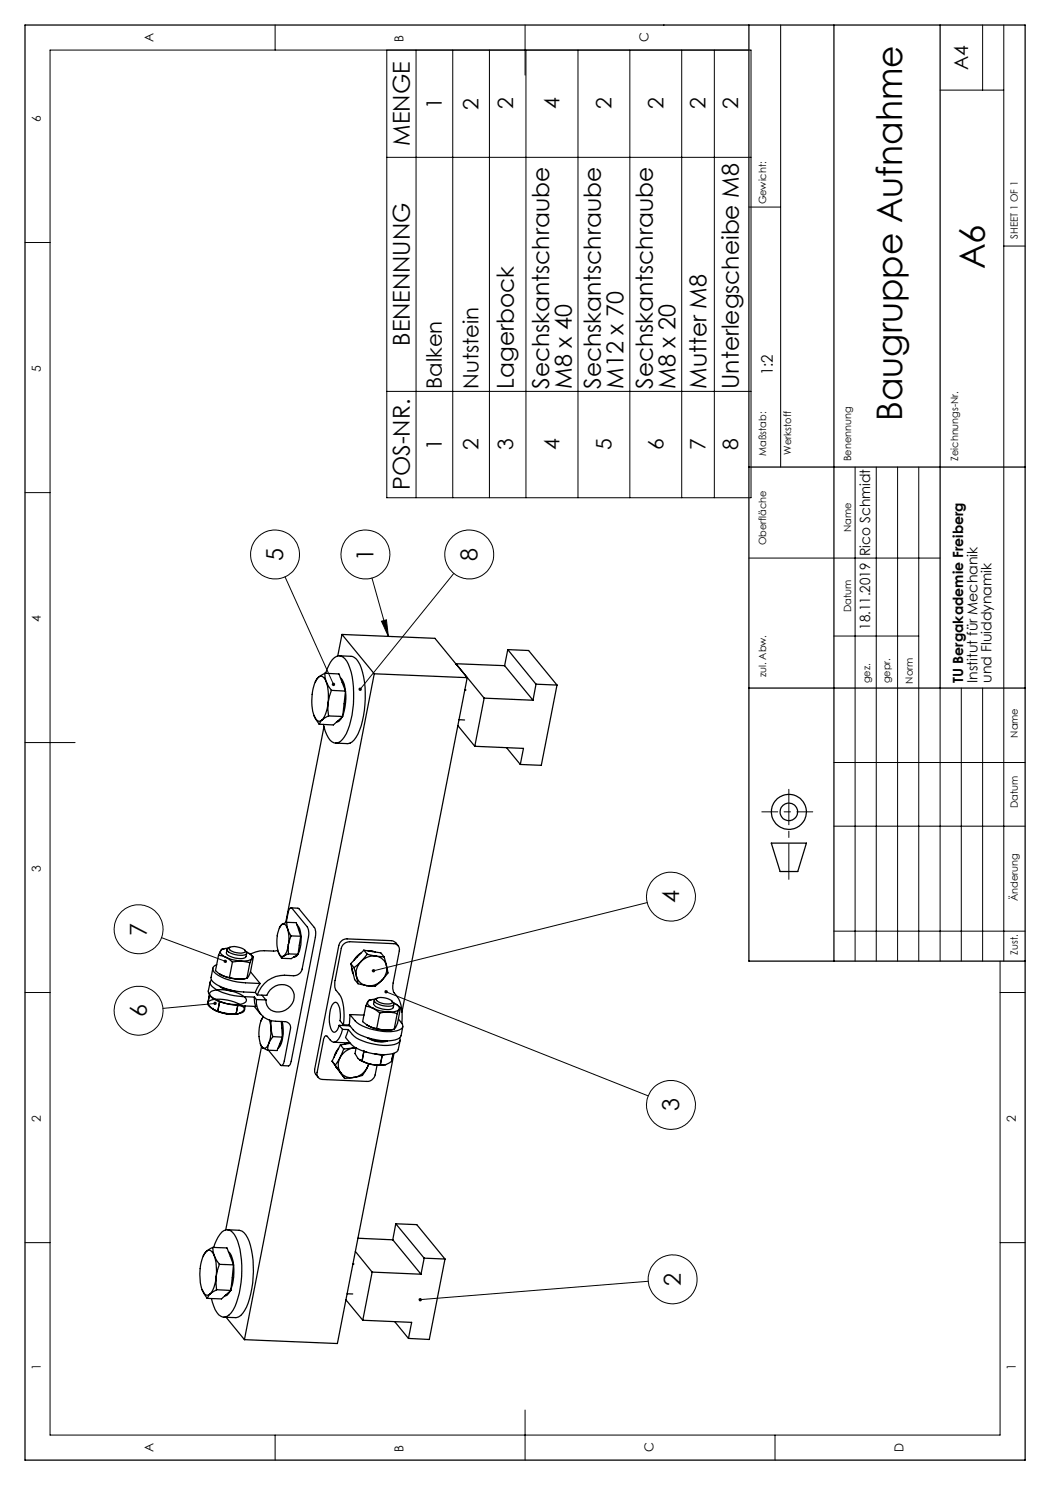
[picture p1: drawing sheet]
<svg xmlns="http://www.w3.org/2000/svg" width="210mm" height="297mm" viewBox="0 0 210 297" stroke-linecap="round" stroke-linejoin="round" font-family="sans-serif">
<g fill="none" stroke="#000" stroke-width=".2">
<path d="M55 5v5M77.4 10v89.6h72.8v-89.6h-140.2v277h190v-94.8M83.2 10v89.6M90.5 10v89.6M97.9 10v89.6M105 5v10M105.2 10v89.6M115.6 10v89.6M126 10v89.6M136.3 10v89.6M142.9 10v89.6M156.1 5v88.4"/>
<path d="M188 18h12.8M196.5 5v13M200.8 5v187.2M77.4 31.5h72.8M5 48.5h5M149.8 41.4h6.3M200.8 49.2h4.2M77.4 78.3h72.8M5 98.5h5M171 93.4v98.8M175.3 93.4v98.8M179.5 93.4v98.8"/>
<path d="M183.8 93.4v98.8M57 115.4l9.7 21.5M74.4 115.6l3.3 11.7M90.8 114.7l-18.8 23.2M149.8 111.6h38.2M76.3 124.2l1-.2 .4 3.3zM166.8 127.2h17M188 137.6v54.6M192.3 137.6v54.6M196.5 137.6v54.6M5 148.5h10M166.8 152.5h38.2"/>
<path d="M166.8 165.2h38.2M5 198.5h5M32.3 187.5l12.8 4.8M77.2 198.4l52.4 20.8M129.5 180.5l-54.8 13.7M166.8 186.2h38.2M200 198.5h5M43 200.7l-10.4 1M5 248.5h5M129.7 256.3l-45.6 3.6M200 248.5h5M55 287v5"/>
<path d="M105 282v10M155 287v5"/>
<circle cx="55" cy="110.9" r="4.9"/>
<circle cx="73.1" cy="110.9" r="4.9"/>
<circle cx="93.9" cy="110.9" r="4.9"/>
<circle cx="134.2" cy="179.3" r="4.9"/>
<circle cx="27.7" cy="185.9" r="4.9"/>
<circle cx="27.7" cy="202.1" r="4.9"/>
<circle cx="134.2" cy="221" r="4.9"/>
<circle cx="134.5" cy="255.9" r="4.9"/>
</g>
<g fill="none" stroke="#000" stroke-width=".25">
<path d="M5 5h200v287h-200zM149.8 5v187.2h55.2M166.8 5v187.2M188 5v132.6M149.8 93.4h55.2M63.2 136.1l-.2 .3M63.6 135.5a8.9 8.9 0 0 0-.9 7.2l.1 .4M63.6 135.5a.85 .85 0 0 1 .9-.2 .85 .85 0 0 1 .6 .7l.2 .3M63.6 135.5l-.4 .6M65 134.7l.3 1.6M65 134.7l-1.4 .8M65 134.7l2.8 .1 1.3 3.4"/>
<path d="M65.1 134.7l.3-.8a4.6 4.6 0 0 1 1.9-2.6 1.95 1.95 0 0 1 2.4 1.5 20 20 0 0 1-.4 13.9 3.2 3.2 0 0 1-2 1.9 2.1 2.1 0 0 1-1.9-1.6l-.7-2.1M65.3 136.3a10.2 10.2 0 0 1 .3 4.3M65.3 136.3l1 1.8M66.3 138.1l-.7 2.5M66.3 138.1l2.8 .1M67.9 131.2l2.3 .1a2.81 2.81 0 0 1 2.1 2.4 20.3 20.3 0 0 1-.7 13.1 3.2 3.2 0 0 1-2 1.9l-2.5-.1M68.1 135.5v.1a7.4 7.4 0 0 1 .9 5.8l-.4 1.6M68.4 126.9l6.5 7.9M68.4 126.9l18.6 .8 6.4 7.8M68.4 126.9l-.9 4.3M69.1 138.2l-.6 5.1M74.9 134.8l-26 133.1"/>
<path d="M74.9 134.8l18.5 .7M91.2 132.7l5.6 6.9M91.2 132.7l9.7 .4M91.2 132.7l-.1 .1M92.9 138h.3M93.4 135.5l-13 66.9M96.8 139.6l-1.8 9.7M96.8 139.6l9.8 .4M100.9 133.1l5.7 6.9M101.6 129.9l5.6 6.9M101.6 129.9l4.1 .2 5.7 6.9M101.6 129.9l-.7 3.2"/>
<path d="M107.2 136.8l-.6 3.2M107.2 136.8l4.2 .2M111.4 137l-3.1 16.1-4.2-.2M149.8 137.6h55.2M62.8 143.1a1.01 1.01 0 0 0 .5 1 1.01 1.01 0 0 0 1.1-.1M62.8 143.1l1 1.7M64.4 144l-.6 .8M64.8 145.3l-7.7 39.2M65.6 140.6l.1 2.6M65.6 140.6a6.1 6.1 0 0 1-1.2 3.4M65.7 143.2l-1.3 .8M65.7 143.2l2.8 .1"/>
<path d="M68.4 143.4a1.47 1.47 0 0 1-1.1 1M68.5 143.3l-1.8 1.7-2.9-.2M91.6 145.1l3.4 4.2M91.8 143.9l1.1 .1M95 149.3l9.7 .4-.6 3.2M101.3 149.5l2.8 3.4M154.3 168.6h7l-1.7 5.7h-3.6zM41.9 198.9l-.4 1.9M42 198.5a5.6 5.6 0 0 1 4.6-.2l1.3 .5a1.94 1.94 0 0 1 1.4 1.4 1.74 1.74 0 0 1-1.9 .7 8 8 0 0 1-5.3-1.7l-.2-.5zM42 196.4l-.3 1.8a2.13 2.13 0 0 0 1.6 1.8l1.5 .6 1.7 .4 4.6 .3-.2-.9v-1M42.3 196a.89 .89 0 0 0 .3 1.5 11.3 11.3 0 0 0 5.9 1.8l2.4 .1M42.6 193.6l-.4 1.9a1.08 1.08 0 0 0 .6 1.1 11.3 11.3 0 0 0 5.9 1.8l2.4 .1"/>
<path d="M43.3 192.9a.93 .93 0 0 0-.8 .9 .93 .93 0 0 0 .7 .9 11.3 11.3 0 0 0 5.9 1.9l2.9 .1M43.7 191.1l-.6 3 1.3 1M43.7 191.1l1.4 .3M43.9 194.8l.5 .3M44 197.3a4.5 4.5 0 0 0 3 .9M44.1 190.2v.3l.1 .3 .9 .6M44.1 190.2l-.4 .9M44.4 195.1l1.5 .4M44.4 195.1a7.5 7.5 0 0 0 3.2 .7M44.4 197.5l1.3 .5 .6 .1M45 189.7a.74 .74 0 0 0-.9 .5M45.1 191.4l1.4 1"/>
<path d="M45.1 191.4l1.6 .6 1.6 .2M45.4 189.9l-.1 .6a.87 .87 0 0 0 .8 .8l1.6 .4a1.53 1.53 0 0 0 1.5-.4l.1-.6M45.6 189.6l-1 .2-.5 .4M45.9 195.5l1.7 .3M45.9 189.5a3.2 3.2 0 0 1 3.2 .7v.2a3.1 3.1 0 0 1-3.2-.5zM46 189.4l-.6 .6a3.6 3.6 0 0 0 3.5 1l.4-.3-.1-.3M46.5 192.4l-.6 3.1M48.3 192.2l-1.8 .2M48.3 192.2l1.7 .3M49 190l.2 .4M49.1 195.7l-1.5 .1M49.2 190.4a1.39 1.39 0 0 1 1.2 1.3"/>
<path d="M49.4 195.6l-1.8 .2M49.8 190.7l.9 .6M50 192.5l-.6 3.1M50.1 194.3l1.9 2.4M50.4 191.7a2.55 2.55 0 0 1-2.1 .5M50.4 191.7l-.4 .8M50.7 191.3l-.6 3.1-.4 1-.3 .2M50.7 191.3l-.3 .4M50.9 199.4l.4 .5M51.1 198.5l.4 .5M51.3 199.9a3.9 3.9 0 0 0 3.8 4.4h1.9a1.17 1.17 0 0 1 1.1 1.5l-1.2 6.4-.4 .8-.2 .1-.2-.1-2.4-3M51.3 199.9l1.9 .1"/>
<path d="M51.5 199l1.9 .1a3 3 0 0 1 5-1.3 3.1 3.1 0 0 1-.2 3.3 3.1 3.1 0 0 1-3 1.3 2.24 2.24 0 0 1-2-2.4M52 196.7l-.5 .9-.4 .9M52.4 199l.8 1M55.6 190l-.6 .2a7.5 7.5 0 0 0-4.9 .6M55.6 190.3a.86 .86 0 0 0 1.2 .9M55.6 190.3l.7 1.4M56.4 184.9a6.2 6.2 0 0 0-.8 5.4M56.4 184.9l.3-.1 .3 .1 .5 .9M56.4 184.9l-.5 .7M56.8 191.2l-.5 .5M57.2 184.5l.5-2.3 .3-.5 .2-.1 3.3 3.8a3.2 3.2 0 0 1 .2 2l-1.3 6.4a1.74 1.74 0 0 1-1.6 1.4 6.1 6.1 0 0 0-7.3 3.8M57.4 184.5l.1 1.3"/>
<path d="M57.4 184.5l-1 .4M57.4 184.5h1.9l.8 2.8M57.5 185.8a6.9 6.9 0 0 1 .2 3.1M57.5 185.8l.7 1.4M57.7 188.9v1.9M57.7 188.9a3.4 3.4 0 0 1-.9 2.3M57.7 190.8l-.9 .4M57.7 190.8h1.9M58.2 187.2l-.5 1.7M58.2 181.6l1.6 .1 3.1 3.8a2.58 2.58 0 0 1 .2 2l-4.9 24.8-.4 .8h-1.5M58.2 187.2l1.9 .1M59.4 185a4.7 4.7 0 0 1 .8 3.9l-.2 .7a1.78 1.78 0 0 1-1.1 1.8h-.1"/>
<path d="M59.6 190.8l-1.4 .9h-1.9M60.1 187.3l-.5 3.5M70.2 192.7l.6 .8M70.2 192.7l.7 3.2 .7 .8M70.4 193.6l.3 1.2M70.8 193.5l.5 1.8M71.3 195.3a2.52 2.52 0 0 0 2.1 1.8M71.3 195.3l.3 1.4M71.6 196.7l1.8 .4M72.2 192.3l-1.4 1.2M72.2 192.3a3.3 3.3 0 0 0-.9 3M72.2 190.6l-.9 .7-.6 .8"/>
<path d="M72.8 190l-2.6 2.7M72.8 190l.6 .8M72.8 190l3.4 .6 .6 .8M73.4 190.8l-1.2 1.5M73.4 190.8l1.8 .4M73.6 190.2h.8l.7 .2M74.4 199.9a.74 .74 0 0 0-.9 .5M75 199.8l-.1 .2a.87 .87 0 0 0 .8 .8l1 .4 1 .1a.89 .89 0 0 0 1.1-.5l-.1-.2M75.1 199.8l-1.1 .2-.5 .4M75.2 191.2a3.4 3.4 0 0 0-3 1.1M75.2 191.2a2.52 2.52 0 0 1 2.1 1.9M75.2 191.2l1.6 .2"/>
<path d="M75.3 199.8a3 3 0 0 1 3.1 .5l.1 .2a2.8 2.8 0 0 1-3.2-.4zM75.4 199.6l-.4 .2M76.4 196.1a3.4 3.4 0 0 1-3 1M76.4 196.1l-1.4 1.2-1.6-.2M76.8 191.4l.5 1.7M77.3 193.1a3.3 3.3 0 0 1-.9 3M77.3 193.1l.3 1.5-1.2 1.5M79.6 189.2l-.6-.8-.7-.3-8.9-.3a1.66 1.66 0 0 0-1.6 1.3l-4.9 24.8 .1 .8 .7 .8M41.5 200.8l1 1M41.5 200.8h.1M41.7 200.3a6.3 6.3 0 0 1 5.2 .1l.6 .3a1.97 1.97 0 0 1 1.4 1.4 2.62 2.62 0 0 1-2.6 .7 7.4 7.4 0 0 1-4.6-1.6l-.2-.3zM42.5 201.8l1.1 .4"/>
<path d="M42.5 201.8a6 6 0 0 0 2.8 1M42.6 201.9h.1M43.6 202.2l1.7 .6M43.6 200.1l.3 .2M43.9 200.3l.4 .1M43.9 200.3l-.3 1.9M45.3 202.8h1.9M45.3 202.8l1.3 .1 1-.1M47.2 202.8h.1M47.5 201.1l-.3 1.7M49 201.2a1.67 1.67 0 0 1-1 1.4l-.8 .2M50.9 201.3l1.2 1.5"/>
<path d="M52.1 208.7l.5 .9M52.2 204.1a6.6 6.6 0 0 0 .2 5.3l.2 .2M52.3 209.3l-7.2 36.7M52.6 209.6l.9 .4M52.7 203.4l-.5 .7M52.7 203.3l-.5 .8M53.8 208.7a.92 .92 0 0 1-1.2 .9M53.8 208.7l-.3 1.3M53.9 204l.3 1.5M54.2 205.5l.4 1.8M54.2 205.5a8.1 8.1 0 0 1-.4 3.2M54.2 204.1v1.4"/>
<path d="M54.6 207.3l-.8 1.4M54.6 207.3l1.9 .1M56.3 204.3l.2 3.1M56.4 204.3a6.7 6.7 0 0 1-.6 5.2l-.2 .2M56.5 207.4l-1.1 2.7-1.9-.1M66.4 212.2l.7 .8M66.4 212.2l.9 1.4M66.8 208.5l3.2 .1M67.1 213l1 1.5M67.1 213.3l.2 .3M67.3 213.6h.1M67.3 213.6l1.6 2.1"/>
<path d="M67.7 209.7a3.2 3.2 0 0 0-.9 1.7M67.8 205.1l.7 .8M67.8 205.1l2.2 .1M68 211.5l-.9 1.5M68 211.5a2.89 2.89 0 0 0 .1 3M68.1 209l-1.7 3.2M68.1 209l.6 .8M68.1 214.5a2.55 2.55 0 0 0 2.7 1M68.1 214.5l.8 1.2M68.5 205.9a3.9 3.9 0 0 1-1.4 2.5l-.4 .1-.3-.2-1.1-1.1-.2-.1-.2 .3-1.5 7.1a1.13 1.13 0 0 0 1.1 1.4l8.9 .4a1.66 1.66 0 0 0 1.6-1.3l.4-2M68.5 205.9h1.2M68.7 205l-.7-.9 .1-1.3-.2-1.2a1.46 1.46 0 0 0-.8-1.2 2.12 2.12 0 0 0-1.1 2.2 4.2 4.2 0 0 0 .7 3.8 1.01 1.01 0 0 0 1-.8l.1-.5"/>
<path d="M68.7 205h1.1M68.7 209.8l-.7 1.7M69.7 205.9a7.2 7.2 0 0 0 5.3 3l2.5 .2a3.3 3.3 0 0 0 2.4-.8l.1-.3-.1-.4M69.7 205.9l-.6 1.6a7.5 7.5 0 0 0 5.6 3.2l2.4 .2a3.3 3.3 0 0 0 2.5-.8l.4-2M69.7 208.6l-.8 .2M69.8 205a7.2 7.2 0 0 0 5.4 3l2.5 .2a2.52 2.52 0 0 0 2.5-1.1l.4-1.8M70 202.9a7.5 7.5 0 0 0 5.6 3.2 5.7 5.7 0 0 0 4.9-.6v-.6l-.8-1.1M70 202.9l-.2 2.1M70 202.9l2.8 .1M70 208.7l-1.9 .3M70.6 209.6a3.6 3.6 0 0 0-2.6 1.9M70.6 209.6l-1.9 .2"/>
<path d="M70.8 215.5l-1.9 .2M71.1 209.5l-.5 .1M71.2 209.6l-.2 1.1a2.21 2.21 0 0 0 1.4 1.5M71.2 209.5l-.6 .1M72 212l1.4 .7 .8 .2M72.4 212.2l1.8 .7M72.4 212.2h.1M72.7 210.2l.1 .1M72.8 210.3h.1M72.8 210.3l.5 .1M72.8 210.3l-.4 1.9M73.2 201.2l-.7 3.1 1.4 1"/>
<path d="M73.2 201.2l1.4 .4M73.4 205l.5 .3M73.4 213.6a3.6 3.6 0 0 1-2.6 1.9M73.4 213.6l-.9 1.5-1.7 .4M73.5 207.5a4.5 4.5 0 0 0 4 .7M73.5 200.4l.2 .6 .9 .6M73.5 200.4l-.3 .8M73.7 212.8l-.3 .8M73.8 212.8l-.4 .8M73.9 207.7a4.4 4.4 0 0 0 3.2 .5M73.9 205.3l1.4 .4M73.9 205.3a7.5 7.5 0 0 0 3.1 .7"/>
<path d="M74.2 212.9l1.9 .1M74.2 212.9a6.4 6.4 0 0 0 2.9 0M74.6 201.6l1.3 1M74.6 201.6a7.5 7.5 0 0 0 3.1 .8M74.9 200.1l-.2 .6a2.92 2.92 0 0 0 2.9 1.2 1.13 1.13 0 0 0 1.1-.4l.1-.6M74.9 210.7l1.5 .4M75.3 205.7l1.7 .3M75.9 202.6l-.6 3.1M76.1 213h.1M76.4 211.1h.1M76.4 211.1l-.3 1.9M77 210.9l-.6 .2"/>
<path d="M77.1 212.9l-1 .1M77.4 208.2h.1M77.7 202.4l-1.8 .2M77.7 202.4l1.7 .3M78.3 212.3l-1.2 .6M78.3 212.3h.1M78.4 200.2l.3 .4M78.6 205.9l-1.6 .1M78.6 210.7l-.3 1.6M78.7 200.6a1.39 1.39 0 0 1 1.1 1.3M78.8 210.7l-11.3 58-18.6-.8M78.8 205.8l-1.8 .2"/>
<path d="M79.2 200.9l.9 .6M79.4 202.7l-.6 3.1M79.8 201.9a2.72 2.72 0 0 1-2.1 .5M79.8 201.9l-.4 .8M80.1 201.5l-.6 3.1-.7 1.2M80.1 201.5l-.3 .4M80.4 204.7a9.1 9.1 0 0 0-.9-5.3l-.7-.8a2.58 2.58 0 0 1-.2-2l1.3-6.4a1.17 1.17 0 0 0-1.2-1.5l-8.8-.4a1.74 1.74 0 0 0-1.6 1.4l-1.3 6.4a2.65 2.65 0 0 0 .2 2 6.1 6.1 0 0 1 1.6 5l-.1 1.9M40.4 257.9l.5 .9a.71 .71 0 0 0 1.1 0M40.4 257.9l1 1.8M40.8 250.9l-.2 .3M41.3 250.3a8.7 8.7 0 0 0-1 7.2l.1 .4M41.3 250.3a.83 .83 0 0 1 .8-.2 .83 .83 0 0 1 .6 .7l.2 .3"/>
<path d="M41.3 250.3l-.5 .6M42 258.8l-.6 .9M42.6 249.5l.3 1.6M42.6 249.5l-1.3 .8M42.6 249.5l2.8 .1 1.3 3.4M42.7 249.5l.6-1.4a3.6 3.6 0 0 1 2-2.1 1.96 1.96 0 0 1 1.9 1.5 19.2 19.2 0 0 1-.6 14.5 1.87 1.87 0 0 1-2.4 1.2 5.2 5.2 0 0 1-1.9-3.5M42.9 251.1a10.9 10.9 0 0 1 .3 4.3M42.9 251.1l1 1.8M43.2 255.4l.1 2.5M43.2 255.4a5.7 5.7 0 0 1-1.2 3.4M43.3 257.9l-1.3 .9M43.3 257.9l2.9 .2"/>
<path d="M43.9 252.9l-.7 2.5M43.9 252.9l2.8 .1M45.5 246l2.3 .1a2.77 2.77 0 0 1 2 2.2 20.2 20.2 0 0 1-.5 13.1 3.6 3.6 0 0 1-2 2.1h-2.5M45.7 250.3a5.4 5.4 0 0 1 1.1 4.3l-.2 1.6-.4 1.6M46 258.2a1.44 1.44 0 0 1-1.1 1M46.2 258.1l-1.9 1.7-2.9-.1M46.7 253l-.5 5.1M69.2 260l3.4 4.1M69.4 258.8h1.1M70.6 252.8h.2M71.1 250.3l3.3 4.1M71.6 247.6l7 .4"/>
<path d="M74.4 254.4l-1.8 9.7M74.4 254.4l9.8 .4M78.6 248l5.6 6.8M79.2 244.8l-.6 3.2M79.2 244.8l5.6 6.8M79.2 244.8l4.2 .1 5.6 6.9M84.8 251.6l-.6 3.2M84.8 251.6l4.2 .2M89 251.8l-3.1 16.1-4.2-.2M45.2 263.5l3.7 4.4M72.6 264.1l9.7 .4-.6 3.2M78.9 264.3l2.8 3.4"/>
<circle cx="157.8" cy="162.4" r="1.75"/>
<circle cx="157.8" cy="162.4" r="3.5"/>
</g>
<path d="M157.8 175.9v-18" fill="none" stroke="#000" stroke-width=".2" stroke-dasharray="15.2 1.3 1.3 1.3" stroke-dashoffset="8.1"/>
<path d="M152.4 162.4h10.2" fill="none" stroke="#000" stroke-width=".2" stroke-dasharray="15.2 1.3 1.3 1.3" stroke-dashoffset="12.1"/>
<path d="M42.8 200.4a.34 .34 0 0 0 .1 .6 .34 .34 0 0 0 .4-.3h-.3h.3a.32 .32 0 0 0-.2-.3 .32 .32 0 0 0-.3 0zM44.9 192a.34 .34 0 0 0 0 .5 .34 .34 0 0 0 .5-.1l-.3-.1 .3 .1v-.2a.34 .34 0 0 0-.5-.2zM66.5 136.6a.35 .35 0 0 0-.1 .5 .35 .35 0 0 0 .4 .1l-.1-.3 .1 .3 .1-.1a.34 .34 0 0 0 0-.5 .34 .34 0 0 0-.4 0zM76.3 124.2l1-.2 .4 3.3zM71.8 137.6l-.1 .4 .3-.1-.2 .2a.34 .34 0 0 0 .5 0 .34 .34 0 0 0 0-.5 .34 .34 0 0 0-.5 0zM74.5 193.9l-.1 .3h.3h-.3a.35 .35 0 0 0 .4 .3 .35 .35 0 0 0 .2-.5 .35 .35 0 0 0-.5-.1zM76.9 198.2l.3 .2-.3-.2a.36 .36 0 0 0 .4 .5 .36 .36 0 0 0 .2-.5 .36 .36 0 0 0-.6 0zM83.8 259.7l-.1 .3 .4-.1-.4 .1a.34 .34 0 0 0 .5 .2 .34 .34 0 0 0 .1-.5 .34 .34 0 0 0-.5 0z" fill="#000"/>
<g font-size="7.1">
<text x="197" y="53.9" transform="rotate(-90 197 53.9)">A6</text>
<text x="180.4" y="84.2" transform="rotate(-90 180.4 84.2)">Baugruppe Aufnahme</text>
</g>
<g font-size="4.7">
<text x="82" y="29.1" transform="rotate(-90 82 29.1)">MENGE</text>
<text x="82" y="69.2" transform="rotate(-90 82 69.2)">BENENNUNG</text>
<text x="102.8" y="77.8" transform="rotate(-90 102.8 77.8)">Lagerbock</text>
<text x="109.8" y="77.8" transform="rotate(-90 109.8 77.8)">Sechskantschraube</text>
<text x="114.3" y="77.8" transform="rotate(-90 114.3 77.8)">M8 x 40</text>
<text x="120.2" y="77.8" transform="rotate(-90 120.2 77.8)">Sechskantschraube</text>
<text x="124.7" y="77.8" transform="rotate(-90 124.7 77.8)">M12 x 70</text>
<text x="130.6" y="77.8" transform="rotate(-90 130.6 77.8)">Sechskantschraube</text>
<text x="135.1" y="77.8" transform="rotate(-90 135.1 77.8)">M8 x 20</text>
<text x="141.3" y="77.8" transform="rotate(-90 141.3 77.8)">Mutter M8</text>
<text x="147.8" y="77.8" transform="rotate(-90 147.8 77.8)">Unterlegscheibe M8</text>
<text x="82" y="98" transform="rotate(-90 82 98)">POS-NR.</text>
<text x="56.6" y="112.2" transform="rotate(-90 56.6 112.2)">5</text>
<text x="74.7" y="112.2" transform="rotate(-90 74.7 112.2)">1</text>
<text x="95.5" y="112.2" transform="rotate(-90 95.5 112.2)">8</text>
<text x="135.8" y="180.6" transform="rotate(-90 135.8 180.6)">4</text>
<text x="29.4" y="187.1" transform="rotate(-90 29.4 187.1)">7</text>
<text x="29.4" y="203.4" transform="rotate(-90 29.4 203.4)">6</text>
<text x="135.8" y="222.3" transform="rotate(-90 135.8 222.3)">3</text>
<text x="136.2" y="257.1" transform="rotate(-90 136.2 257.1)">2</text>
</g>
<g font-size="4.2">
<text x="88.4" y="21.9" transform="rotate(-90 88.4 21.9)">1</text>
<text x="95.7" y="21.9" transform="rotate(-90 95.7 21.9)">2</text>
<text x="102.7" y="21.9" transform="rotate(-90 102.7 21.9)">2</text>
<text x="111.9" y="21.9" transform="rotate(-90 111.9 21.9)">4</text>
<text x="122.3" y="21.9" transform="rotate(-90 122.3 21.9)">2</text>
<text x="132.7" y="21.9" transform="rotate(-90 132.7 21.9)">2</text>
<text x="141.1" y="21.9" transform="rotate(-90 141.1 21.9)">2</text>
<text x="147.7" y="21.9" transform="rotate(-90 147.7 21.9)">2</text>
<text x="88.4" y="77.8" transform="rotate(-90 88.4 77.8)">Balken</text>
<text x="95.7" y="77.8" transform="rotate(-90 95.7 77.8)">Nutstein</text>
<text x="88.4" y="90.1" transform="rotate(-90 88.4 90.1)">1</text>
<text x="95.7" y="90.1" transform="rotate(-90 95.7 90.1)">2</text>
<text x="102.7" y="90.1" transform="rotate(-90 102.7 90.1)">3</text>
<text x="111.9" y="90.1" transform="rotate(-90 111.9 90.1)">4</text>
<text x="122.3" y="90.1" transform="rotate(-90 122.3 90.1)">5</text>
<text x="132.7" y="90.1" transform="rotate(-90 132.7 90.1)">6</text>
<text x="141.1" y="90.1" transform="rotate(-90 141.1 90.1)">7</text>
<text x="147.7" y="90.1" transform="rotate(-90 147.7 90.1)">8</text>
</g>
<text font-size="3.9" x="193.6" y="14.1" transform="rotate(-90 193.6 14.1)">A4</text>
<text font-size="3.2" x="154.6" y="75.1" transform="rotate(-90 154.6 75.1)">1:2</text>
<g font-size="2.8">
<text x="174" y="111.2" transform="rotate(-90 174 111.2)">Rico Schmidt</text>
<text x="174" y="125.9" transform="rotate(-90 174 125.9)">18.11.2019</text>
<text x="192.7" y="136.6" transform="rotate(-90 192.7 136.6)">TU Bergakademie Freiberg</text>
<text x="195.5" y="136.6" transform="rotate(-90 195.5 136.6)">Institut für Mechanik</text>
<text x="198.3" y="136.6" transform="rotate(-90 198.3 136.6)">und Fluiddynamik</text>
</g>
<g font-size="2.5">
<text x="30.7" y="8.3" transform="rotate(-90 30.7 8.3)">A</text>
<text x="80.7" y="8.3" transform="rotate(-90 80.7 8.3)">B</text>
<text x="129.7" y="8.3" transform="rotate(-90 129.7 8.3)">C</text>
<text x="8.2" y="24.3" transform="rotate(-90 8.2 24.3)">6</text>
<text x="8.2" y="74.3" transform="rotate(-90 8.2 74.3)">5</text>
<text x="8.2" y="124.3" transform="rotate(-90 8.2 124.3)">4</text>
<text x="8.2" y="174.3" transform="rotate(-90 8.2 174.3)">3</text>
<text x="8.2" y="224.3" transform="rotate(-90 8.2 224.3)">2</text>
<text x="203.2" y="224.3" transform="rotate(-90 203.2 224.3)">2</text>
<text x="8.2" y="273.9" transform="rotate(-90 8.2 273.9)">1</text>
<text x="203.2" y="273.9" transform="rotate(-90 203.2 273.9)">1</text>
<text x="30.7" y="290.3" transform="rotate(-90 30.7 290.3)">A</text>
<text x="80.7" y="290.3" transform="rotate(-90 80.7 290.3)">B</text>
<text x="130.7" y="290.3" transform="rotate(-90 130.7 290.3)">C</text>
<text x="180.7" y="290.3" transform="rotate(-90 180.7 290.3)">D</text>
</g>
<g font-size="2">
<text x="153.2" y="40.9" transform="rotate(-90 153.2 40.9)">Gewicht:</text>
<text x="203.6" y="47.7" transform="rotate(-90 203.6 47.7)">SHEET 1 OF 1</text>
<text x="153.2" y="91.1" transform="rotate(-90 153.2 91.1)">Maßstab:</text>
<text x="158.2" y="90.9" transform="rotate(-90 158.2 90.9)">Werkstoff</text>
<text x="170.2" y="92.2" transform="rotate(-90 170.2 92.2)">Benennung</text>
<text x="191.6" y="92.1" transform="rotate(-90 191.6 92.1)">Zeichnungs-Nr.</text>
<text x="170.2" y="106.4" transform="rotate(-90 170.2 106.4)">Name</text>
<text x="153.2" y="109" transform="rotate(-90 153.2 109)">Oberfläche</text>
<text x="170.2" y="122.5" transform="rotate(-90 170.2 122.5)">Datum</text>
<text x="153.2" y="135.4" transform="rotate(-90 153.2 135.4)">zul. Abw.</text>
<text x="174" y="136.7" transform="rotate(-90 174 136.7)">gez.</text>
<text x="178.1" y="136.7" transform="rotate(-90 178.1 136.7)">gepr.</text>
<text x="182.6" y="136.7" transform="rotate(-90 182.6 136.7)">Norm</text>
<text x="203.5" y="147.5" transform="rotate(-90 203.5 147.5)">Name</text>
<text x="203.5" y="161.6" transform="rotate(-90 203.5 161.6)">Datum</text>
<text x="203.5" y="180.2" transform="rotate(-90 203.5 180.2)">Änderung</text>
<text x="203.5" y="190.9" transform="rotate(-90 203.5 190.9)">Zust.</text>
</g>
</svg>
